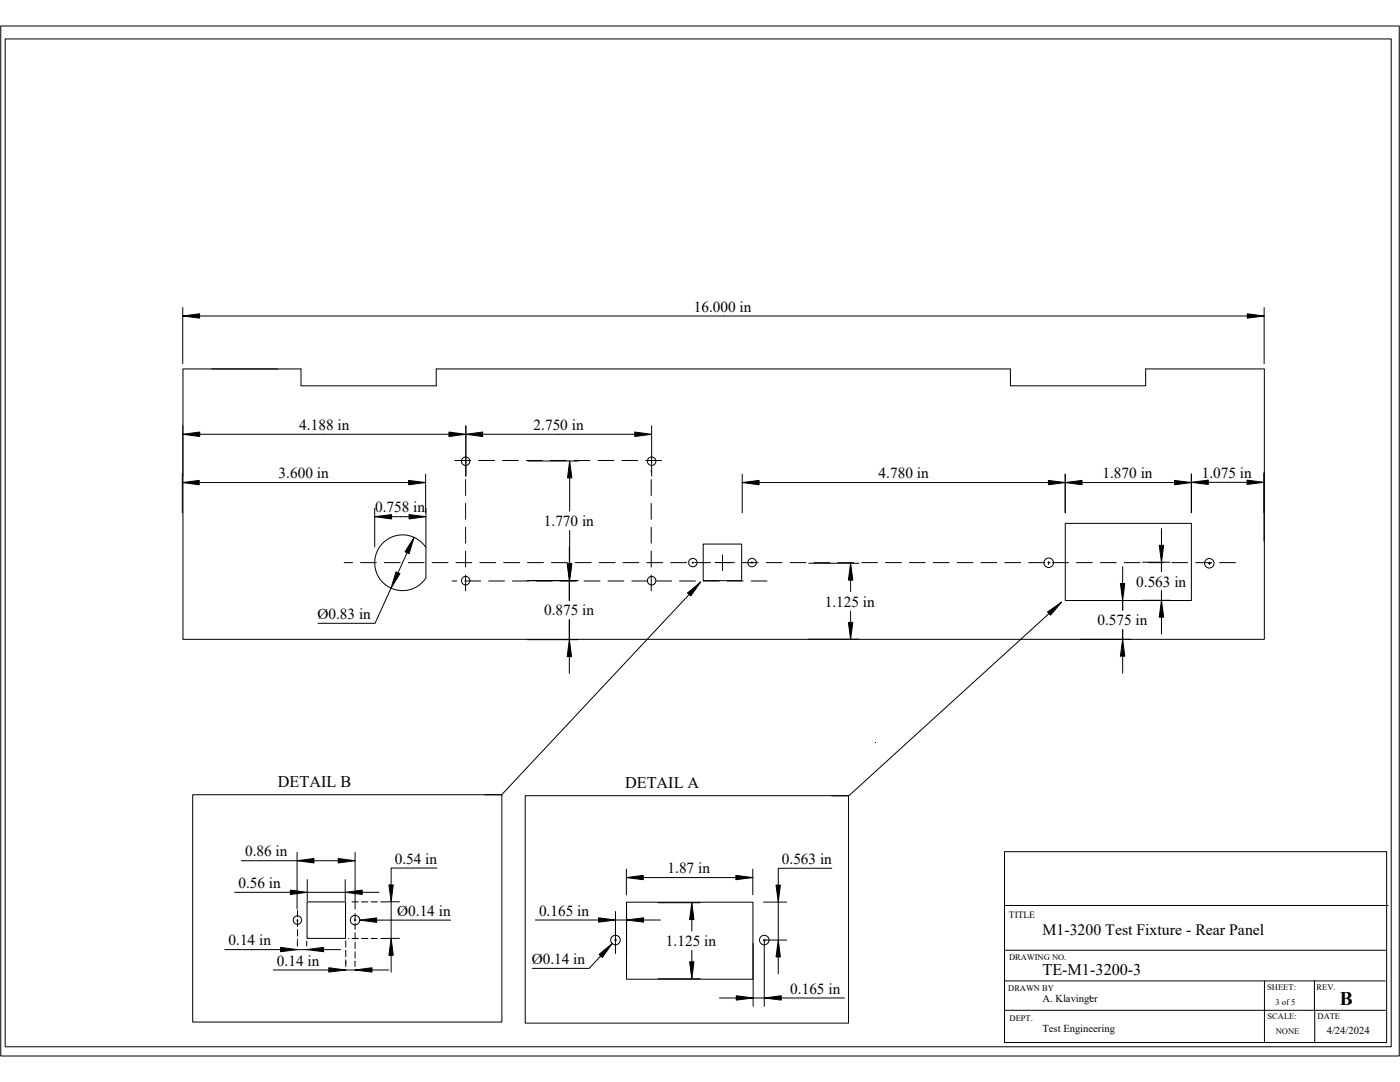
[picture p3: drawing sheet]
<svg xmlns="http://www.w3.org/2000/svg" width="279mm" height="216mm" viewBox="0 0 279 216" stroke-linecap="round" stroke-linejoin="round" font-family="sans-serif">
<g fill="none" stroke="#000" stroke-width=".2">
<path d="M.1 5.2h279.2v205.5h-279.2zM1 7.8h276.6v201.1h-276.6zM36.5 63.1l3.3-.5v.9zM36.5 61.4v11.2M39.8 63.1h209.1M42.2 73.6h17.9v3.4h27v-3.4h114.6v3.4h26.9v-3.4h23.7v54h-215.8v-54h18.9M248.9 62.6l3.4 .5-3.4 .4zM252.3 61.4v11.2M36.4 96.3l3.4-.4v.8zM36.4 94.6v7.7M36.5 85v10M36.5 86.7l3.4-.5v.9z"/>
<path d="M39.8 96.3h41.8M39.9 86.7h49.7M81.6 95.9l3.3 .4-3.3 .4zM84.9 94.6v7.7M89.6 86.2l3.4 .5-3.4 .4zM90.8 91.9h3.1M92.9 93.9v.2M92.9 95.7v3.2M93 86.7l3.3-.5v.9zM93 85v10M95.5 91.9h3.2M96.3 86.7h30.4"/>
<path d="M100.3 91.9h3.2M105.1 91.9h3.1M105.3 92h10.1M109.8 91.9h3.2M113.7 92l.4 3.4h-.8zM113.7 95.4v6.6M114.6 91.9h3.2M119.3 91.9h3.2M124.1 91.9h3.2M126.7 86.2l3.3 .5-3.3 .4zM128.9 91.9h3.1M130 93.9v.2"/>
<path d="M130 95.7v3.2M130 85v10M148.1 96.3l3.4-.4v.8zM148.1 94.6v7.7M151.5 96.3h57.7M209.2 95.9l3.4 .4-3.4 .4zM212.6 96.3l3.3-.4v.8zM212.6 94.6v7.7M215.9 96.3h18.5M234.4 95.9l3.4 .4-3.4 .4zM237.7 96.2l3.4-.4v.9zM237.7 94.6v7.7"/>
<path d="M237.8 94.6v7.7M241.1 96.2h7.8M248.9 95.8l3.3 .4-3.3 .5zM252.3 94.3v13.7M68.7 112.3h1.7M71.9 112.3h3.2M74.8 103.1l3.3-.4v.8zM74.8 101.4v7.7M76.7 112.3h3.2M78 117.3l-3.2 7.1h-11.3M78.1 103.1h3.5M79 114.1l.8 .4-1.8 2.8z"/>
<path d="M81.2 110.3l-1.8 4M81.5 112.3h3.1M81.6 102.7l3.4 .4-3.4 .4zM82.6 107.2l-1 3.3-.8-.4zM85 109.2a5.6 5.6 0 0 0-8.3-1.1 5.6 5.6 0 0 0 0 8.4 5.6 5.6 0 0 0 8.3-1.2M85 101.4v7.7M85 109.3v6M86.2 112.3h3.2M90.2 115.9h1M91 112.3h3.2M92.8 115.9h3.1M92.9 100.5v3.1"/>
<path d="M92.9 105.2v3.2M92.9 110v3.2M92.9 114.7v3.2M95.8 112.3h3.1M97.5 115.9h3.2M100.5 112.3h3.2M102.3 115.9h3.2M105.3 115.8l10.1 .1M105.3 112.3h3.2M107 115.9h3.2M110 112.3h3.2M111.8 115.9h3.2"/>
<path d="M113.2 112.5h.9l-.5 3.3zM113.3 112.5h.8l-.4 3.4zM113.6 109.1v3.4M113.6 115.8v4M113.7 105.8v6.7M114.8 112.3h3.2M116.6 115.9h3.1M119.6 112.3h3.1M121.3 115.9h3.2M124.3 112.3h3.2M126.1 115.9h3.2M129.1 112.3h3.2"/>
<path d="M130 100.5v3.1M130 105.2v3.2M130 110v3.2M130 114.7v3.2M130.9 115.9h3.1M133.9 112.3h3.1M135.6 115.9h3.2M137.2 118.3l2.6-2.2-1.9 2.8zM137.5 118.6l-37.4 40h-3.3M138.1 112.2h.3M138.3 112.1v.4M138.6 112.3h3.2"/>
<path d="M140.3 108.6h7.7v7.3h-7.7zM140.4 115.9h3.2M142.7 112.2l3.9 .1M144.2 110.7v3.2M145.1 115.9h3.2M148.1 112.3h3.2M149.9 115.9h3.2M150.1 112.1v.4M152.9 112.3h3.2M157.7 112.3h3.1M161.4 112.4h10M162.4 112.3h3.2"/>
<path d="M167.2 112.3h3.2M169.8 112.4l.4 3.4h-.9zM169.8 115.8v2.2M172 112.3h3.1M176.7 112.3h3.2M181.5 112.3h3.2M186.2 112.3h3.2M191 112.3h3.2M195.8 112.3h3.1M200.5 112.3h3.2M205.3 112.3h3.2M209.1 112.3h.5"/>
<path d="M209.3 112v.6M210.1 112.3h3.1M212.6 104.4h25.2v15.4h-25.2zM214.8 112.3h3.2M215.7 119.8h10M219.6 112.3h3.2M223.6 116.4h.9l-.5 3.4zM224 113.1v3.3M224 119.8v2M224.3 112.3h3.2M228 119.8h5.5M228 112.2h5.5"/>
<path d="M229.1 112.3h3.2M231.4 108.8h.8l-.4 3.4zM231.8 119.8l.4 3.3h-.8zM231.8 105.5v3.3M231.8 112.2v1.9M231.8 117.9v1.9M233.9 112.3h3.1M238.6 112.3h3.2M241.2 112.4h.4M241.4 112.1v.6M243.4 112.3h3.2M105.3 127.6h10"/>
<path d="M113.6 127.6l.5 3.4h-.9zM113.6 123.7v3.9M113.6 131v3.4M161.4 127.6h10M169.3 124.2h.9l-.4 3.4zM169.8 121.9v2.3M209.1 122.1l2.8-1.9-2.2 2.5zM209.4 122.4l-40 36.4h-3.4M215.7 127.6h10M224 125.6v2M224 130.9v3.4M224 127.6l.5 3.3h-.9z"/>
<path d="M231.8 123.1v3.4M38.5 158.6h61.7v45.3h-61.7zM104.8 158.8h64.5v45.4h-64.5zM46.8 178.1h11.2M48.2 171.7h19.3M58 177.6l3.3 .5-3.3 .4zM59.3 171.7l3.4-.4v.9zM59.3 170.1v11.3M61.3 180h7.7v7.2h-7.7zM61.3 178.1h7.6M61.3 175.5v4.2M67.5 171.3l3.4 .4-3.4 .5z"/>
<path d="M68.9 178.1l3.4-.5v.9zM68.9 175.5v4.2M70.3 180h1.2M70.9 170.1v11.3M72.2 180h1.2M72.3 178.1h3.3M74.1 180h1.2M76 180h1.2M77.3 179.9h2.4M77.6 176.6h.9l-.4 3.3zM78.1 179.9v7.3M87.2 173.2h-9.1v3.4"/>
<path d="M125 173.4v5.2M125 175.1l3.4-.4v.8zM128.4 175.1h18.5M146.9 174.7l3.3 .4-3.3 .4zM150.2 173.4v5.2M154.9 176.6h.8l-.4 3.4zM166 173.2h-10.7v3.4M200.5 169.9h76.2v38.1h-76.2zM44.9 189.5h11.1M54.5 193.5h11.1M56 189l3.4 .5-3.4 .4zM59.2 183.6h.3"/>
<path d="M59.4 183.5v1.4M59.4 189.5h1.8M59.4 187.8v1M59.4 181.7v1.3M59.4 185.5v1.3M59.4 187.4v.2M61.2 189.5l3.4-.5v.9zM61.2 187.8v1M64.6 189.5h3.3M65.6 193.1l3.4 .4-3.4 .5zM69 187.7v1.3M69 189.6v1.3"/>
<path d="M69 191.5v1.3M69 193.5h1.8M69.6 187.3h.1M70.3 187.3h1.2M70.7 183.6h.3M70.8 193.5l3.4-.4v.9zM70.9 182.3l-.1 1.5M70.9 184.2v1.3M70.9 186.1v1.3M70.9 188v1.3M70.9 189.9v1.3M70.9 191.8l-.1 1"/>
<path d="M71.8 183.6l3.4-.4v.8zM72.2 187.3h1.2M74.1 187.3h1.2M74.2 193.5h3.4M75.2 183.6h14.7M76 187.3h1.2M77.3 187.2h2.4M78.1 187.2l.4 3.4h-.9zM78.1 190.6v3.4M106.8 183.6h12.7M119.5 183.1l3.3 .5-3.3 .4zM119.5 190.5l2.7-2.2-2 2.8z"/>
<path d="M119.9 190.8l-2.3 2.4h-11.4M122.6 187.6h.5M122.8 181.9v8.4M122.8 183.6h2.3M125 180h25.3v15.4h-25.3zM125.1 183.6l3.3-.5v.9zM125.1 181.9v8.4M128.4 183.6h3.4M131.4 195.3h8.3M131.4 180.1h8.3M137.6 191.9h.9l-.4 3.4zM138.1 183.5v2.3"/>
<path d="M138.1 189.6v2.3M138.1 180.1l.4 3.4h-.9zM143.6 199.1h3.3M146.9 198.7l3.4 .4-3.4 .5zM150.3 199.1h2.2M150.3 188.3v12.5M152.4 180h4.6M152.5 187.5v.7M152.5 199.1l3.4-.4v.9zM152.5 188.3v12.5M155.3 187.6l.4 3.3h-.8zM155.3 180v7.6"/>
<path d="M155.3 190.9v3.4M155.9 199.1h12.6M157 187.6h-4.7M200.5 195.7h76M200.5 180.7h76.5M200.6 189.6h76M217.6 198.7v.6M252.3 195.7v12.3M262.3 195.7v5.9M200.6 201.6h75.9M262.4 201.5v6.5"/>
<circle cx="92.9" cy="92" r=".84"/>
<circle cx="130" cy="92" r=".85"/>
<circle cx="92.9" cy="115.9" r=".84"/>
<circle cx="130" cy="115.9" r=".85"/>
<circle cx="138.3" cy="112.3" r=".84"/>
<circle cx="150.1" cy="112.3" r=".84"/>
<circle cx="209.3" cy="112.3" r=".95"/>
<circle cx="241.3" cy="112.4" r=".95"/>
<circle cx="59.4" cy="183.6" r=".84"/>
<circle cx="70.8" cy="183.6" r=".95"/>
<circle cx="122.8" cy="187.6" r=".95"/>
<circle cx="152.5" cy="187.6" r=".95"/>
</g>
<g fill="#000">
<path d="M36.5 63.1l3.3-.5v.9l-3.3-.4h3.3z" fill-rule="evenodd"/>
<path d="M248.9 62.6l3.4 .5h-3.4h3.4l-3.4 .4z" fill-rule="evenodd"/>
<path d="M36.4 96.3l3.4-.4v.8l-3.4-.4h3.4z" fill-rule="evenodd"/>
<path d="M36.5 86.7l3.4-.5v.9l-3.4-.4h3.4z" fill-rule="evenodd"/>
<path d="M81.6 95.9l3.3 .4h-3.3h3.3l-3.3 .4z" fill-rule="evenodd"/>
<path d="M89.6 86.2l3.4 .5h-3.4h3.4l-3.4 .4z" fill-rule="evenodd"/>
<path d="M93 86.7l3.3-.5v.9l-3.3-.4h3.3z" fill-rule="evenodd"/>
<path d="M113.7 92l.4 3.4h-.8l.4-3.4v3.4z" fill-rule="evenodd"/>
<path d="M126.7 86.2l3.3 .5h-3.3h3.3l-3.3 .4z" fill-rule="evenodd"/>
<path d="M148.1 96.3l3.4-.4v.8l-3.4-.4h3.4z" fill-rule="evenodd"/>
<path d="M209.2 95.9l3.4 .4h-3.4h3.4l-3.4 .4z" fill-rule="evenodd"/>
<path d="M212.6 96.3l3.3-.4v.8l-3.3-.4h3.3z" fill-rule="evenodd"/>
<path d="M234.4 95.9l3.4 .4h-3.4h3.4l-3.4 .4z" fill-rule="evenodd"/>
<path d="M237.7 96.2l3.4-.4v.9l-3.4-.5h3.4z" fill-rule="evenodd"/>
<path d="M248.9 95.8l3.3 .4h-3.3h3.3l-3.3 .5z" fill-rule="evenodd"/>
<path d="M74.8 103.1l3.3-.4v.8l-3.3-.4h3.3z" fill-rule="evenodd"/>
<path d="M79 114.1l.8 .4-1.8 2.8 1.4-3-1.4 3z" fill-rule="evenodd"/>
<path d="M82.6 107.2l-1 3.3-.8-.4 1.8-2.9-1.4 3.1z" fill-rule="evenodd"/>
<path d="M81.6 102.7l3.4 .4h-3.4h3.4l-3.4 .4z" fill-rule="evenodd"/>
<path d="M113.2 112.5h.9l-.5 3.3v-3.3v3.3z" fill-rule="evenodd"/>
<path d="M113.3 112.5h.8l-.4 3.4v-3.4v3.4z" fill-rule="evenodd"/>
<path d="M137.2 118.3l2.6-2.2-2.3 2.5 2.3-2.5-1.9 2.8z" fill-rule="evenodd"/>
<path d="M169.8 112.4l.4 3.4h-.9l.5-3.4v3.4z" fill-rule="evenodd"/>
<path d="M223.6 116.4h.9l-.5 3.4v-3.4v3.4z" fill-rule="evenodd"/>
<path d="M231.4 108.8h.8l-.4 3.4v-3.4v3.4z" fill-rule="evenodd"/>
<path d="M113.6 127.6l.5 3.4h-.9l.4-3.4v3.4z" fill-rule="evenodd"/>
<path d="M169.3 124.2h.9l-.4 3.4v-3.4v3.4z" fill-rule="evenodd"/>
<path d="M209.1 122.1l2.8-1.9-2.5 2.2 2.5-2.2-2.2 2.5z" fill-rule="evenodd"/>
<path d="M224 127.6l.5 3.3h-.9l.4-3.3v3.3z" fill-rule="evenodd"/>
<path d="M231.8 119.8l.4 3.3h-.8l.4-3.3v3.3z" fill-rule="evenodd"/>
<path d="M58 177.6l3.3 .5h-3.3h3.3l-3.3 .4z" fill-rule="evenodd"/>
<path d="M59.3 171.7l3.4-.4v.9l-3.4-.5h3.4z" fill-rule="evenodd"/>
<path d="M67.5 171.3l3.4 .4h-3.4h3.4l-3.4 .5z" fill-rule="evenodd"/>
<path d="M68.9 178.1l3.4-.5v.9l-3.4-.4h3.4z" fill-rule="evenodd"/>
<path d="M77.6 176.6h.9l-.4 3.3v-3.3v3.3z" fill-rule="evenodd"/>
<path d="M125 175.1l3.4-.4v.8l-3.4-.4h3.4z" fill-rule="evenodd"/>
<path d="M146.9 174.7l3.3 .4h-3.3h3.3l-3.3 .4z" fill-rule="evenodd"/>
<path d="M154.9 176.6h.8l-.4 3.4v-3.4v3.4z" fill-rule="evenodd"/>
<path d="M56 189l3.4 .5h-3.4h3.4l-3.4 .4z" fill-rule="evenodd"/>
<path d="M61.2 189.5l3.4-.5v.9l-3.4-.4h3.4z" fill-rule="evenodd"/>
<path d="M65.6 193.1l3.4 .4h-3.4h3.4l-3.4 .5z" fill-rule="evenodd"/>
<path d="M70.8 193.5l3.4-.4v.9l-3.4-.5h3.4z" fill-rule="evenodd"/>
<path d="M71.8 183.6l3.4-.4v.8l-3.4-.4h3.4z" fill-rule="evenodd"/>
<path d="M78.1 187.2l.4 3.4h-.9l.5-3.4v3.4z" fill-rule="evenodd"/>
<path d="M119.5 183.1l3.3 .5h-3.3h3.3l-3.3 .4z" fill-rule="evenodd"/>
<path d="M119.5 190.5l2.7-2.2-2.3 2.5 2.3-2.5-2 2.8z" fill-rule="evenodd"/>
<path d="M125.1 183.6l3.3-.5v.9l-3.3-.4h3.3z" fill-rule="evenodd"/>
<path d="M137.6 191.9h.9l-.4 3.4v-3.4v3.4z" fill-rule="evenodd"/>
<path d="M138.1 180.1l.4 3.4h-.9l.5-3.4v3.4z" fill-rule="evenodd"/>
<path d="M146.9 198.7l3.4 .4h-3.4h3.4l-3.4 .5z" fill-rule="evenodd"/>
<path d="M155.3 187.6l.4 3.3h-.8l.4-3.3v3.3z" fill-rule="evenodd"/>
<path d="M152.5 199.1l3.4-.4v.9l-3.4-.5h3.4z" fill-rule="evenodd"/>
</g>
<text font-size="3.9" x="267.4" y="200.6">B</text>
<g font-size="3.2">
<text x="55.5" y="157.1">DETAIL B</text>
<text x="124.8" y="157.3">DETAIL A</text>
<text x="208" y="186.6">M1-3200 Test Fixture - Rear Panel</text>
<text x="208" y="194.6">TE-M1-3200-3</text>
</g>
<g font-size="3">
<text x="138.5" y="62.2">16.000 in</text>
<text x="59.7" y="85.8">4.188 in</text>
<text x="106.5" y="85.8">2.750 in</text>
<text x="55.6" y="95.4">3.600 in</text>
<text x="175.3" y="95.4">4.780 in</text>
<text x="220" y="95.4">1.870 in</text>
<text x="239.8" y="95.4">1.075 in</text>
<text x="74.9" y="102.2">0.758 in</text>
<text x="108.5" y="105">1.770 in</text>
<text x="226.8" y="117">0.563 in</text>
<text x="63.4" y="123.5">Ø0.83 in</text>
<text x="108.6" y="122.8">0.875 in</text>
<text x="164.6" y="121">1.125 in</text>
<text x="219" y="124.7">0.575 in</text>
<text x="48.9" y="170.9">0.86 in</text>
<text x="78.8" y="172.3">0.54 in</text>
<text x="156" y="172.4">0.563 in</text>
<text x="47.6" y="177.2">0.56 in</text>
<text x="133.2" y="174.2">1.87 in</text>
<text x="79.3" y="182.7">Ø0.14 in</text>
<text x="107.6" y="182.7">0.165 in</text>
<text x="45.6" y="188.6">0.14 in</text>
<text x="132.9" y="188.8">1.125 in</text>
<text x="55.3" y="192.7">0.14 in</text>
<text x="106.1" y="192.3">Ø0.14 in</text>
<text x="157.7" y="198.3">0.165 in</text>
</g>
<g font-size="2.1">
<text x="208" y="199.9">A. Klavinger</text>
<text x="208" y="205.9">Test Engineering</text>
<text x="264.8" y="206.2">4/24/2024</text>
</g>
<text font-size="1.9" x="201.4" y="183.2">TITLE</text>
<g font-size="1.7">
<text x="201.4" y="191.6">DRAWING NO.</text>
<text x="201.2" y="197.7">DRAWN BY</text>
<text x="252.9" y="197.5">SHEET:</text>
<text x="262.7" y="197.5">REV.</text>
<text x="201.5" y="203.7">DEPT.</text>
<text x="253" y="203.3">SCALE:</text>
<text x="254.6" y="200.6">3 of 5</text>
<text x="263" y="203.3">DATE</text>
<text x="254.6" y="206.2">NONE</text>
</g>
</svg>
